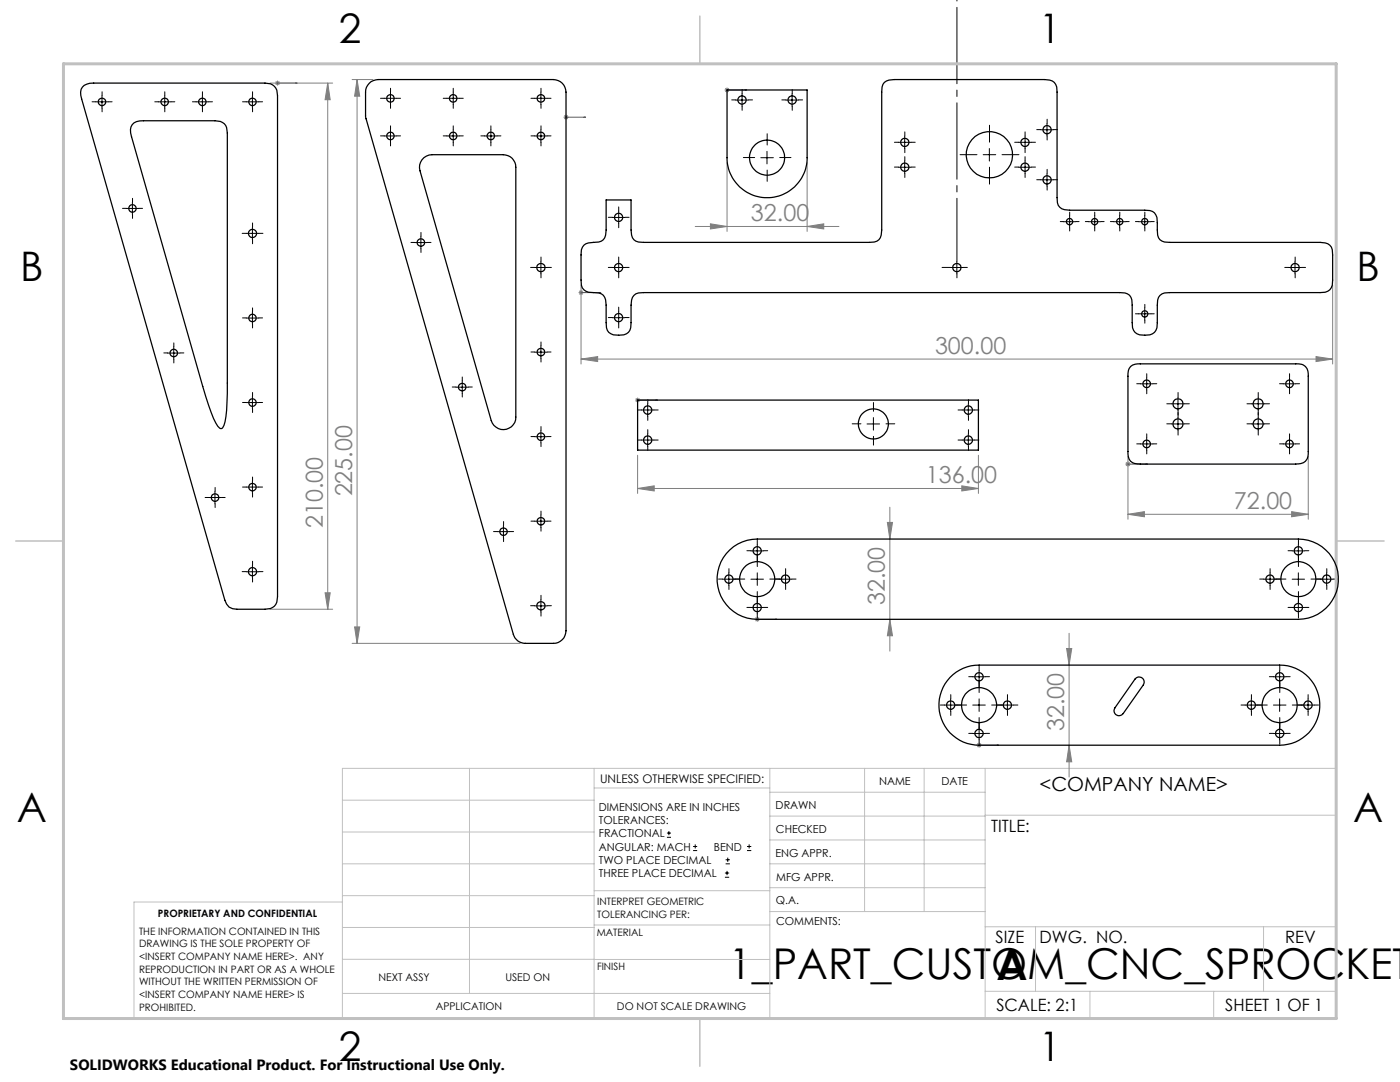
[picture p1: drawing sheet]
<svg xmlns="http://www.w3.org/2000/svg" width="279mm" height="216mm" viewBox="0 0 279 216" stroke-linecap="round" stroke-linejoin="round" font-family="sans-serif">
<g fill="none" stroke="#000" stroke-width=".2">
<path d="M20.4 19.1v2.5M32.9 19.1v2.5M40.4 19.1v2.5M50.4 19.1v2.5M76.7 19.6h2.5M77.9 18.4v2.5M89.2 19.6h2.5M90.5 18.4v2.5M106.7 19.6h2.5M107.9 18.4v2.5M146.8 20h2.5M148.1 18.7v2.5"/>
<path d="M156.8 20h2.5M158.1 18.7v2.5M19.1 20.3h2.5M31.6 20.3h2.5M39.1 20.3h2.5M49.1 20.3h2.5M76.7 27.1h2.5M77.9 25.9v2.5M89.2 27.1h2.5M90.5 25.9v2.5M96.7 27.1h2.5M98 25.9v2.5"/>
<path d="M106.7 27.1h2.5M107.9 25.9v2.5M151.8 31.5h2.5M153.1 30.2v2.5M179.3 33.4h2.5M179.3 28.4h2.5M180.6 27.2v2.5M180.6 32.1v2.5M196.2 30.9h2.5M197.4 29.6v2.5M203.3 33.4h2.5M203.3 28.4h2.5"/>
<path d="M204.6 27.2v2.5M204.6 32.1v2.5M207.7 25.9h2.5M207.7 35.9h2.5M209 24.6v2.5M209 34.6v2.5M25.2 41.6h2.5M26.4 40.4v2.4M49.1 46.6h2.5M50.4 45.3v2.5M82.8 48.4h2.4M84 47.1v2.5"/>
<path d="M106.7 53.4h2.5M107.9 52.1v2.5M122.2 53.4h2.5M122.2 43.4h2.5M123.5 42.1v2.5M123.5 52.1v2.5M189.7 53.4h2.5M191 52.1v2.5M212.2 44.2h2.5M213.5 43v2.5M217.2 44.2h2.5M218.5 43v2.5"/>
<path d="M222.2 44.2h2.5M223.4 43v2.5M227.2 44.2h2.5M228.5 43v2.5M257.2 53.4h2.5M258.4 52.1v2.5M33.4 70.4h2.5M34.7 69.2v2.5M49.1 63.5h2.5M50.4 62.2v2.5M50.4 79.1v2.5M91 77.3h2.5"/>
<path d="M92.3 76v2.5M106.7 70.3h2.5M107.9 69v2.5M122.2 63.4h2.5M123.5 62.1v2.5M227.2 62.6h2.5M227.6 76.6h2.5M228.5 61.4v2.5M228.8 75.4v2.4M235.1 79.3v2.5M251.1 79.3v2.5M256.1 76.6h2.5"/>
<path d="M257.4 75.4v2.4M41.7 99.3h2.5M42.9 98v2.5M49.1 97.2h2.5M49.1 80.3h2.5M50.4 96v2.5M106.7 87.1h2.5M107.9 85.9v2.5M128 81.8h2.5M128 87.8h2.5M129.3 80.6v2.5M129.3 86.6v2.5"/>
<path d="M173 84.6h2.5M174.3 83.3v2.5M192 81.8h2.5M192 87.8h2.5M193.3 80.6v2.5M193.3 86.6v2.5M227.6 88.6h2.5M228.8 87.3v2.6M233.9 84.6h2.4M233.9 80.6h2.4M235.1 83.3v2.5M249.8 84.6h2.5"/>
<path d="M249.8 80.6h2.5M251.1 83.3v2.5M256.1 88.6h2.5M257.4 87.3v2.6M49.1 114.1h2.5M50.4 112.8v2.5M99.2 106.1h2.5M100.5 104.8v2.6M106.7 104h2.5M107.9 102.8v2.5M107.9 119.6v2.5M144.2 115.6h2.5"/>
<path d="M145.5 114.3v2.5M149.9 115.6h2.5M149.9 109.9h2.5M151.1 108.7v2.5M151.1 114.3v2.5M151.1 120v2.5M155.5 115.6h2.5M156.8 114.3v2.5M252.2 115.6h2.5M253.5 114.3v2.5M257.9 115.6h2.4M257.9 109.9h2.4"/>
<path d="M259.1 108.7v2.5M259.1 114.3v2.5M259.1 120v2.5M263.5 115.6h2.5M264.8 114.3v2.5M106.7 120.9h2.5M149.9 121.2h2.5M189.7 139.5v2.5M194.1 135h2.5M195.4 133.8v2.5M195.4 139.5v2.5M201 139.5v2.5"/>
<path d="M249.7 139.5v2.5M254.1 135h2.5M255.4 133.8v2.5M255.4 139.5v2.5M257.9 121.2h2.4M261.1 139.5v2.5M188.5 140.7h2.5M194.1 140.7h2.5M194.1 146.4h2.5M195.4 145.1v2.5M199.8 140.7h2.5M248.5 140.7h2.5"/>
<path d="M254.1 140.7h2.5M254.1 146.4h2.5M255.4 145.1v2.5M259.8 140.7h2.5M133.1 167.1h.8M133.1 166.2h.8M133.5 165.8v.9M138.3 169.7h.8M138.3 168.9h.8M138.7 168.5v.8M144.7 175h.8M144.7 174.2h.8"/>
<path d="M144.8 172.4h.9M144.8 171.6h.9M145.1 173.8v.8M145.2 171.1v.9M149.1 169.7h.8M149.1 168.9h.8M149.5 168.5v.8"/>
</g>
<g fill="none" stroke="#00f" stroke-width=".2">
<path d="M55.3 16.6h.2zM55.4 16.6h.1M55.4 16.6h3.9M59.3 16.6h-.4h.4M145 18h.2zM145.1 18h.1M145.1 18h3.9M149 18h-.4h.4M112.9 23.4h.2zM113 23.4h.1M113 23.4h3.9M116.9 23.4h-.4h.4"/>
<path d="M115.9 58.4h.2zM116 58.4h.1M116 58.4h3.9M119.9 58.4h-.4h.4M127.2 79.8h.2zM127.2 79.8h.1M127.2 79.8h4M131.2 79.8h-.4h.4M225 92.6h.2zM225.1 92.6h.1M225.1 92.6h3.9M229 92.6h-.4h.4"/>
<path d="M151 123.6h.2zM151.1 123.6h.1M151.1 123.6h3.9M155 123.6h-.3h.3M195.3 148.7h.2zM195.4 148.7h.1M195.4 148.7h3.9M199.3 148.7h-.4h.4"/>
</g>
<g fill="none" stroke="#808080" stroke-width=".2">
<path d="M53.9 16.6h12.5M55 16.2l.7 .7M55.4 16.1v1M55.7 16.2l-.7 .7M65.4 16.6l.5 3.3h-1zM65.4 16.6v105M70.3 15.9h4.1M71.3 15.9l.5 3.3h-1zM71.3 15.9v112.5M144.6 18h1M144.7 17.6l.8 .7M145.1 17.5v1"/>
<path d="M145.5 17.6l-.8 .7M112.5 23.4h1M112.6 23l.7 .7M113 22.9v1M113.3 23l-.7 .7M145.1 32.5v13.7M161.1 32.5v13.7M115.5 58.4h1M115.6 58l.7 .7M116 56.9v15.7M116.3 58l-.7 .7M138.7 45.2h28.7"/>
<path d="M141.8 44.7l3.3 .5-3.3 .5zM161.1 45.2l3.3-.5v1zM266 56.9v15.7M116 71.6l3.3-.4v.9zM116 71.6h150M126.8 79.8h1M126.9 79.5l.7 .7M127.2 79.3v1M127.6 79.5l-.7 .7M262.6 71.2l3.4 .4-3.4 .5zM127.2 97.5l3.4-.6v1.1zM127.2 90.8v7.7"/>
<path d="M127.2 97.5h68.1M191.9 96.9l3.4 .6-3.4 .5zM195.3 90.8v7.7M224.6 92.6h1M224.7 92.3l.8 .7M225.1 91.1v12.5M225.5 92.3l-.8 .7M261.1 91.1v12.5M64.9 118.3h1l-.5 3.3zM177.1 104.2h1l-.5 3.4zM177.6 101.2v28.7M225.1 102.6l3.3-.5v1z"/>
<path d="M225.1 102.6h36M257.8 102.1l3.3 .5-3.3 .5zM53.9 121.6h12.5M70.3 128.4h33.5M70.8 125.1h1l-.5 3.3zM150.6 123.6h1M150.8 123.2l.7 .7M151.1 123v1.1M151.5 123.2l-.7 .7M177.6 123.6l.5 3.3h-1zM212.9 129.4h1l-.5 3.3zM213.4 126.4v28.6"/>
<path d="M194.9 148.7h1M195.1 148.3l.7 .7M195.4 148.2v1M195.8 148.3l-.7 .7M213.4 148.7l.5 3.3h-1z"/>
</g>
<g fill="none" stroke="#000" stroke-width=".2" stroke-dasharray="15.2 1.3 1.3 1.3">
<path d="M20.4 19.1v-.8M32.9 19.1v-.8M40.4 19.1v-.8M50.4 19.1v-.8M76.7 19.6h-.8M77.9 18.4v-.8M79.2 19.6h.7M89.2 19.6h-.7M90.5 18.4v-.8M91.7 19.6h.8M106.7 19.6h-.7M108 18.4v-.8"/>
<path d="M109.2 19.6h.8M146.9 19.9h-.9M148.1 18.7v-.8M149.4 19.9h.8M156.9 19.9h-.9M158.1 18.7v-.8M159.4 19.9h.8M19.1 20.3h-.7M20.4 21.6v.7M21.6 20.3h.8M31.6 20.3h-.7M32.9 21.6v.7"/>
<path d="M34.1 20.3h.8M39.2 20.3h-.8M40.4 21.6v.7M41.7 20.3h.7M49.2 20.3h-.8M50.4 21.6v.7M51.7 20.3h.7M76.7 27.1h-.8M77.9 25.9v-.8M77.9 28.4v.7M77.9 20.9v.7M79.2 27.1h.7"/>
<path d="M89.2 27.1h-.7M90.5 25.9v-.8M90.5 28.4v.7M90.5 20.9v.7M91.7 27.1h.8M96.7 27.1h-.7M98 25.9v-.8M98 28.4v.7M99.2 27.1h.8M106.7 27.1h-.7M108 25.9v-.8M108 28.4v.7"/>
<path d="M108 20.9v.7M109.2 27.1h.8M148.1 21.2v.8M150.6 31.4h-2.2M153.1 28.9v-2.2M153.1 33.9v2.3M155.6 31.4h2.3M158.1 21.2v.8M179.3 33.3h-.8M179.3 28.4h-.8M180.6 32.1v-.8M180.6 34.6v.8"/>
<path d="M180.6 27.1v-.8M180.6 29.6v.9M181.8 33.3h.9M181.8 28.4h.9M195 30.9h-3.4M197.5 28.4v-3.4M197.5 33.4v3.3M200 30.9h3.4M203.3 33.3h-.8M203.3 28.4h-.8M204.6 32.1v-.8M204.6 34.6v.8"/>
<path d="M204.6 27.1v-.8M204.6 29.6v.9M205.8 33.3h.9M205.8 28.4h.9M207.7 25.9h-.8M207.7 35.9h-.8M209 24.6v-.8M209 27.1v.8M209 34.6v-.8M209 37.1v.8M210.2 25.9h.9M210.2 35.9h.9"/>
<path d="M25.2 41.6h-.8M26.4 40.3v-.7M26.4 42.8v.8M27.7 41.6h.7M49.2 46.6h-.9M50.4 45.3v-.8M50.4 47.8v.8M51.7 46.6h.8M82.8 48.4h-.8M84 47.1v-.7M84 49.6v.8M85.3 48.4h.7"/>
<path d="M106.7 53.4h-.8M108 52.1v-.8M108 54.6v.8M109.2 53.4h.8M122.2 53.4h-.8M122.2 43.4h-.8M123.5 52.1v-.8M123.5 54.6v.8M123.5 42.1v-.8M123.5 44.6v.8M124.7 53.4h.9M124.7 43.4h.9"/>
<path d="M189.7 53.4h-1.7M191 54.6v.8M192.2 53.4h.9M212.2 44.2h-.6M213.5 43v-.7M213.5 45.5v.6M214.7 44.2h.7M217.2 44.2h-.6M218.5 43v-.7M218.5 45.5v.6M219.7 44.2h.7M222.2 44.2h-.6"/>
<path d="M223.5 43v-.7M223.5 45.5v.6M224.7 44.2h.7M227.2 44.2h-.6M228.5 43v-.7M228.5 45.5v.6M229.7 44.2h.7M257.2 53.4h-.8M258.5 52.1v-.8M258.5 54.6v.8M259.7 53.4h.9M33.4 70.4h-.7"/>
<path d="M34.7 69.2v-.8M34.7 71.7v.7M35.9 70.4h.8M49.2 63.4h-.8M50.4 79.1v-.8M50.4 62.2v-.8M50.4 64.7v.7M51.7 63.4h.7M91 77.2h-.7M92.3 76v-.8M92.3 78.5v.7M93.5 77.2h.8"/>
<path d="M106.7 70.2h-.7M108 69v-.8M108 71.5v.7M109.2 70.2h.8M122.2 63.4h-.8M123.5 62.1v-.8M123.5 64.6v.8M124.7 63.4h.9M227.2 62.6h-.6M227.6 76.6h-.7M228.5 61.4v-.7M228.5 63.9v.6"/>
<path d="M228.9 75.3v-.7M228.9 77.8v.8M229.7 62.6h.7M230.1 76.6h.8M235.1 79.3v-1M251.1 79.3v-1M256.1 76.6h-.7M257.4 75.3v-.7M257.4 77.8v.8M258.6 76.6h.8M41.7 99.3h-.8M42.9 98v-.7"/>
<path d="M44.2 99.3h.7M49.2 97.2h-.8M49.2 80.3h-.8M50.4 95.9v-.7M50.4 98.4v.8M50.4 81.6v.7M51.7 97.2h.7M51.7 80.3h.7M106.7 87.1h-.7M108 85.9v-.8M108 88.4v.7M109.2 87.1h.8"/>
<path d="M128 81.8h-.8M128 87.8h-.8M129.3 80.6v-.9M129.3 83.1v.8M129.3 86.6v-.9M129.3 89.1v.8M130.5 81.8h.9M130.5 87.8h.9M171.8 84.6h-1.7M174.3 82.1v-1.8M174.3 87.1v1.7M176.8 84.6h1.8"/>
<path d="M192 81.8h-.8M192 87.8h-.8M193.3 80.6v-.9M193.3 83.1v.8M193.3 86.6v-.9M193.3 89.1v.8M194.5 81.8h.9M194.5 87.8h.9M227.6 88.6h-.7M228.9 87.3v-.7M228.9 89.8v.8M230.1 88.6h.8"/>
<path d="M233.9 80.6h-1M233.9 84.6h-1M235.1 81.8v1M235.1 83.3v-1M235.1 85.8v1M236.4 80.6h1M236.4 84.6h1M249.9 84.6h-1M249.9 80.6h-1M251.1 83.3v-1M251.1 85.8v1M251.1 81.8v1"/>
<path d="M252.4 84.6h1M252.4 80.6h1M256.1 88.6h-.7M257.4 87.3v-.7M257.4 89.8v.8M258.6 88.6h.8M42.9 100.5v.8M49.2 114.1h-.9M50.4 112.8v-.8M50.4 115.3v.8M51.7 114.1h.8M99.2 106.1h-.7"/>
<path d="M100.5 104.8v-.7M100.5 107.3v.8M101.7 106.1h.8M106.7 104h-.7M108 102.7v-.7M108 105.2v.8M108 119.6v-.8M109.2 104h.8M144.2 115.5h-.8M145.5 114.3v-.8M145.5 116.8v.8M146.7 115.5h.9"/>
<path d="M148.6 115.5h-2.2M149.9 109.9h-.8M151.1 113v-2.2M151.1 118v2.3M151.1 120v-.9M151.1 108.6v-.8M151.1 111.1v.9M152.4 109.9h.8M153.6 115.5h2.3M155.5 115.5h-.8M156.8 114.3v-.8M156.8 116.8v.8"/>
<path d="M158 115.5h.9M252.2 115.5h-.8M253.5 114.3v-.8M253.5 116.8v.8M254.7 115.5h.9M256.6 115.5h-2.2M257.9 109.9h-.8M259.1 113v-2.2M259.1 118v2.3M259.1 120v-.9M259.1 108.6v-.8M259.1 111.1v.9"/>
<path d="M260.4 109.9h.8M261.6 115.5h2.3M263.5 115.5h-.8M264.8 114.3v-.8M264.8 116.8v.8M266 115.5h.9M106.7 120.9h-.8M108 122.1v.8M109.2 120.9h.8M149.9 121.2h-.8M151.1 122.5v.8M152.4 121.2h.8"/>
<path d="M189.7 139.4v-.8M194.2 135h-.9M195.4 138.2v-2.3M195.4 133.8v-.8M195.4 136.3v.8M196.7 135h.8M201.1 139.4v-.8M249.7 139.4v-.8M254.2 135h-.9M255.4 138.2v-2.3M255.4 133.8v-.8M255.4 136.3v.8"/>
<path d="M256.7 135h.8M257.9 121.2h-.8M259.1 122.5v.8M260.4 121.2h.8M261.1 139.4v-.8M188.5 140.7h-.8M189.7 141.9v.9M191 140.7h.8M192.9 140.7h-2.2M194.2 146.3h-.9M195.4 143.2v2.2M195.4 145.1v-.8"/>
<path d="M195.4 147.6v.8M196.7 146.3h.8M197.9 140.7h2.3M199.8 140.7h-.8M201.1 141.9v.9M202.3 140.7h.8M248.5 140.7h-.8M249.7 141.9v.9M251 140.7h.8M252.9 140.7h-2.2M254.2 146.3h-.9M255.4 143.2v2.2"/>
<path d="M255.4 145.1v-.8M255.4 147.6v.8M256.7 146.3h.8M257.9 140.7h2.3M259.8 140.7h-.8M261.1 141.9v.9M262.3 140.7h.8"/>
</g>
<path d="M191 52.1v-52.1" fill="none" stroke="#000" stroke-width=".2" stroke-dasharray="15.2 1.3 1.3 1.3" stroke-dashoffset="2.7"/>
<g fill="none" stroke="#c0c0c0" stroke-width=".2">
<path d="M68.3 159.7h50.3M93.7 153.3v44.9M118.6 153.3v49.9M118.6 157.2h35M153.6 153.3v49.9M153.6 158.1h43M172.5 153.3v28.6M184.4 153.3v28.6M196.6 153.3v49.9M68.3 180h-41.6v23.2h240v-49.9h-198.4v49.9M68.3 166h50.3M68.3 178.7h50.3"/>
<path d="M68.3 172.4h50.3M118.6 177.7h35M153.6 162.8h43M153.6 177.1h43M153.6 172.4h43M153.6 167.6h43M196.6 162.7h70.1M68.3 198.2h85.3M68.3 191.4l85.3 .1M68.3 185.1h50.3M118.6 184.6h35M153.6 181.9h43"/>
<path d="M196.6 184.9h70.1M196.6 197.8h70.1M206.7 184.9v12.9M217.5 197.8v5.4M242.2 197.8v5.4M252.2 184.9v12.9"/>
</g>
<path d="M139.7 3.2v9.5M3.1 107.9h9.6M266.7 107.9h9.5M139.7 203.2v9.6" fill="none" stroke="#c0c0c0" stroke-width=".3"/>
<path d="M12.7 12.7h254v190.5h-254z" fill="none" stroke="#c0c0c0" stroke-width=".6"/>
<g fill="#00f">
<path d="M148.6 18h.4zM145 18h.2z"/>
<path d="M228.6 92.6h.4zM225 92.6h.2zM198.9 148.7h.4zM195.3 148.7h.2z"/>
<path d="M119.5 58.4h.4zM115.9 58.4h.2zM58.9 16.6h.4zM55.3 16.6h.2zM116.5 23.4h.4zM112.9 23.4h.2zM130.8 79.8h.4zM127.2 79.8h.2z"/>
<path d="M154.7 123.6h.3zM151 123.6h.2z"/>
</g>
<g fill="#808080">
<path d="M141.8 44.7l3.3 .5-3.3 .5zM161.1 45.2l3.3-.5v1zM116 71.6l3.3-.4v.9zM262.6 71.2l3.4 .4-3.4 .5zM127.2 97.5l3.4-.6v1.1zM191.9 96.9l3.4 .6-3.4 .5z"/>
<path d="M177.1 104.2h1l-.5 3.4zM177.6 123.6l.5 3.3h-1zM212.9 129.4h1l-.5 3.3zM213.4 148.7l.5 3.3h-1zM65.4 16.6l.5 3.3h-1zM64.9 118.3h1l-.5 3.3zM71.3 15.9l.5 3.3h-1zM70.8 125.1h1l-.5 3.3z"/>
<path d="M225.1 102.6l3.3-.5v1zM257.8 102.1l3.3 .5-3.3 .5z"/>
</g>
<g fill="none" stroke="#000" stroke-width=".25">
<path d="M16.8 17l1.1-.4h.8h34.2a2.23 2.23 0 0 1 2.5 2.5v100a2.2 2.2 0 0 1-2.5 2.5h-5.6a2.19 2.19 0 0 1-2.4-1.8l-28.6-100a2.32 2.32 0 0 1 .5-2.8zM73.7 16.6a2.72 2.72 0 0 1 1.8-.7h35a2.53 2.53 0 0 1 2.5 2.5v107.5a2.53 2.53 0 0 1-2.5 2.5h-5.7a2.44 2.44 0 0 1-2.4-1.8l-29.4-103v-5.2a2.32 2.32 0 0 1 .7-1.8zM145.1 18h16v13.5a8 8 0 0 1-8 7.9 8 8 0 0 1-8-7.9zM26.4 24.9a2.53 2.53 0 0 1 2.2-.8h14.3a2.15 2.15 0 0 1 2.5 2.5l-.1 53.7a12.3 12.3 0 0 1-.8 5l-.5 .2a3.5 3.5 0 0 1-1.4-2l-2.1-6.4-14.3-49.8a2.54 2.54 0 0 1 .2-2.4zM84.6 31.5l1-.6h.6h14.2a2.47 2.47 0 0 1 2.5 2.5v49.8a2.5 2.5 0 0 1-2.1 2.5 2.5 2.5 0 0 1-2.8-1.8l-14.2-49.8a2.45 2.45 0 0 1 .8-2.6zM121 39.9h4.9v6a2.06 2.06 0 0 0 2.5 2.5h45.1a2.06 2.06 0 0 0 2.5-2.5v-27.5a2.07 2.07 0 0 1 2.5-2.5h30a2.1 2.1 0 0 1 2.5 2.5v21a2.1 2.1 0 0 0 2.5 2.5h15a2.06 2.06 0 0 1 2.5 2.5v1.5a2.04 2.04 0 0 0 2.5 2.5h30a2.1 2.1 0 0 1 2.5 2.5v5a2.1 2.1 0 0 1-2.5 2.5h-30a2.07 2.07 0 0 0-2.5 2.5v3.5a2.1 2.1 0 0 1-2.5 2.5 2.1 2.1 0 0 1-2.5-2.5v-3.5a2.04 2.04 0 0 0-2.6-2.5h-95a2.1 2.1 0 0 0-2.5 2.5v3.5a2.06 2.06 0 0 1-2.4 2.5 2.07 2.07 0 0 1-2.5-2.5v-3.5a2.07 2.07 0 0 0-2.5-2.5 2.1 2.1 0 0 1-2.5-2.5v-5a2.1 2.1 0 0 1 2.5-2.5 2.06 2.06 0 0 0 2.5-2.5zM127.2 79.8h68.1v10h-68.1zM225.6 73.1l.4-.3 1.1-.2h31.5a2.08 2.08 0 0 1 2.5 2.5v15a2.12 2.12 0 0 1-2.5 2.5h-31a2.09 2.09 0 0 1-2.5-2.5v-15a2.61 2.61 0 0 1 .5-2zM145.6 109.7a8 8 0 0 1 5.5-2.1h108a8 8 0 0 1 8 8 8 8 0 0 1-8 8h-108a8 8 0 0 1-7.4-5.1 8 8 0 0 1 1.9-8.8zM189.6 135.2a8 8 0 0 1 5.8-2.5h60a8 8 0 0 1 8 8 8 8 0 0 1-8 8h-60a8 8 0 0 1-7.4-4.8 8 8 0 0 1 1.6-8.7zM226.7 135.3a1.01 1.01 0 0 1 1.3 .1 1.01 1.01 0 0 1 .2 1.3l-4 5.7a1 1 0 0 1-1.4 .2 1 1 0 0 1-.3-1.3z"/>
<circle cx="77.9" cy="19.6" r=".75"/>
<circle cx="90.4" cy="19.6" r=".75"/>
<circle cx="108" cy="19.6" r=".76"/>
<circle cx="148.1" cy="20" r=".83"/>
<circle cx="158.1" cy="19.9" r=".82"/>
<circle cx="20.4" cy="20.3" r=".76"/>
<circle cx="32.9" cy="20.3" r=".75"/>
<circle cx="40.4" cy="20.3" r=".75"/>
<circle cx="50.4" cy="20.3" r=".76"/>
<circle cx="77.9" cy="27.1" r=".74"/>
<circle cx="90.4" cy="27.1" r=".74"/>
<circle cx="98" cy="27.1" r=".74"/>
<circle cx="108" cy="27.1" r=".75"/>
<circle cx="153.1" cy="31.4" r="3.5"/>
<circle cx="180.6" cy="28.4" r=".83"/>
<circle cx="180.6" cy="33.4" r=".82"/>
<circle cx="197.5" cy="30.9" r="4.6"/>
<circle cx="204.6" cy="28.4" r=".83"/>
<circle cx="204.6" cy="33.4" r=".82"/>
<circle cx="209" cy="25.9" r=".82"/>
<circle cx="209" cy="35.9" r=".83"/>
<circle cx="26.4" cy="41.6" r=".75"/>
<circle cx="50.4" cy="46.6" r=".83"/>
<circle cx="84" cy="48.4" r=".75"/>
<circle cx="108" cy="53.4" r=".84"/>
<circle cx="123.4" cy="43.4" r=".82"/>
<circle cx="123.5" cy="53.4" r=".83"/>
<circle cx="191" cy="53.4" r=".84"/>
<circle cx="213.4" cy="44.2" r=".63"/>
<circle cx="218.5" cy="44.2" r=".63"/>
<circle cx="223.5" cy="44.2" r=".63"/>
<circle cx="228.4" cy="44.2" r=".63"/>
<circle cx="258.5" cy="53.4" r=".82"/>
<circle cx="34.7" cy="70.4" r=".75"/>
<circle cx="50.4" cy="63.5" r=".75"/>
<circle cx="92.2" cy="77.2" r=".75"/>
<circle cx="108" cy="70.3" r=".76"/>
<circle cx="123.5" cy="63.4" r=".82"/>
<circle cx="228.4" cy="62.6" r=".62"/>
<circle cx="228.8" cy="76.6" r=".76"/>
<circle cx="257.3" cy="76.6" r=".74"/>
<circle cx="42.9" cy="99.3" r=".76"/>
<circle cx="50.4" cy="97.2" r=".76"/>
<circle cx="50.4" cy="80.3" r=".75"/>
<circle cx="108" cy="87.1" r=".75"/>
<circle cx="129.3" cy="81.8" r=".82"/>
<circle cx="129.3" cy="87.8" r=".82"/>
<circle cx="174.3" cy="84.6" r="3"/>
<circle cx="193.3" cy="81.8" r=".82"/>
<circle cx="193.3" cy="87.8" r=".82"/>
<circle cx="228.8" cy="88.6" r=".75"/>
<circle cx="235.1" cy="84.6" r="1"/>
<circle cx="235.1" cy="80.6" r="1.01"/>
<circle cx="251.1" cy="84.6" r=".99"/>
<circle cx="251.1" cy="80.6" r="1"/>
<circle cx="257.3" cy="88.6" r=".74"/>
<circle cx="50.4" cy="114.1" r=".82"/>
<circle cx="100.5" cy="106.1" r=".75"/>
<circle cx="108" cy="104" r=".75"/>
<circle cx="145.5" cy="115.6" r=".82"/>
<circle cx="151.1" cy="109.9" r=".82"/>
<circle cx="151.1" cy="115.6" r="3.5"/>
<circle cx="156.8" cy="115.5" r=".83"/>
<circle cx="253.5" cy="115.6" r=".82"/>
<circle cx="259.1" cy="115.6" r="3.5"/>
<circle cx="259.1" cy="109.9" r=".83"/>
<circle cx="264.8" cy="115.6" r=".83"/>
<circle cx="107.9" cy="120.9" r=".83"/>
<circle cx="151.1" cy="121.2" r=".83"/>
<circle cx="195.4" cy="135" r=".82"/>
<circle cx="255.4" cy="135" r=".82"/>
<circle cx="259.1" cy="121.2" r=".83"/>
<circle cx="189.7" cy="140.7" r=".82"/>
<circle cx="195.4" cy="140.7" r="3.5"/>
<circle cx="195.4" cy="146.4" r=".82"/>
<circle cx="201" cy="140.7" r=".82"/>
<circle cx="249.7" cy="140.7" r=".82"/>
<circle cx="255.4" cy="140.7" r="3.5"/>
<circle cx="255.4" cy="146.4" r=".82"/>
<circle cx="261" cy="140.7" r=".83"/>
</g>
<g font-size="8.5">
<text x="145.5" y="195.4">1_PART_CUSTOM_CNC_SPROCKET</text>
<text x="198.9" y="195.5">A</text>
</g>
<g font-size="8.1">
<text x="67.6" y="8.5">2</text>
<text x="207.3" y="8.5">1</text>
<text x="4" y="56.2">B</text>
<text x="270.7" y="56.2">B</text>
<text x="3.3" y="164.1">A</text>
<text x="270" y="164.1">A</text>
<text x="67.6" y="211.7">2</text>
<text x="207.3" y="211.7">1</text>
</g>
<g font-size="4.7" fill="#808080">
<text x="149.9" y="44.1">32.00</text>
<text x="186.6" y="70.6">300.00</text>
<text x="70.3" y="99.1" transform="rotate(-90 70.3 99.1)">225.00</text>
<text x="184.8" y="96.4">136.00</text>
<text x="246.3" y="101.6">72.00</text>
<text x="64.4" y="105.4" transform="rotate(-90 64.4 105.4)">210.00</text>
<text x="176.6" y="120.7" transform="rotate(-90 176.6 120.7)">32.00</text>
<text x="212.4" y="145.9" transform="rotate(-90 212.4 145.9)">32.00</text>
</g>
<text font-size="3.9" x="207.5" y="157.8">&lt;COMPANY NAME&gt;</text>
<g font-size="3.4">
<text x="197.8" y="166">TITLE:</text>
<text x="198.7" y="188.1">SIZE</text>
<text x="207.5" y="188.1">DWG. NO.</text>
<text x="256.5" y="188.2">REV</text>
<text x="198.8" y="201.7">SCALE: 2:1</text>
<text x="244.5" y="201.7">SHEET 1 OF 1</text>
</g>
<text font-size="3" x="14" y="213.5">SOLIDWORKS Educational Product. For Instructional Use Only.</text>
<text font-size="2.4" x="119.8" y="156.2">UNLESS OTHERWISE SPECIFIED:</text>
<g font-size="2.2">
<text x="119.5" y="161.8">DIMENSIONS ARE IN INCHES</text>
<text x="154.8" y="161.4">DRAWN</text>
<text x="175.4" y="156.6">NAME</text>
<text x="187.9" y="156.7">DATE</text>
<text x="119.5" y="164.4">TOLERANCES:</text>
<text x="119.5" y="167.1">FRACTIONAL</text>
<text x="154.9" y="166.3">CHECKED</text>
<text x="119.5" y="169.7">ANGULAR: MACH</text>
<text x="119.5" y="172.4">TWO PLACE DECIMAL</text>
<text x="142.5" y="169.7">BEND</text>
<text x="154.8" y="170.9">ENG APPR.</text>
<text x="119.5" y="175">THREE PLACE DECIMAL</text>
<text x="154.9" y="175.7">MFG APPR.</text>
<text x="154.9" y="180.4">Q.A.</text>
<text x="154.9" y="184.6">COMMENTS:</text>
</g>
<g font-size="2.1">
<text x="75.5" y="195.7">NEXT ASSY</text>
<text x="100.9" y="195.7">USED ON</text>
<text x="86.9" y="201.5">APPLICATION</text>
<text x="123.1" y="201.6">DO NOT SCALE DRAWING</text>
</g>
<g font-size="2">
<text x="31.5" y="182.9">PROPRIETARY AND CONFIDENTIAL</text>
<text x="119.2" y="180.6">INTERPRET GEOMETRIC</text>
<text x="119.2" y="183.1">TOLERANCING PER:</text>
<text x="27.8" y="186.5">THE INFORMATION CONTAINED IN THIS</text>
<text x="27.8" y="189">DRAWING IS THE SOLE PROPERTY OF</text>
<text x="27.8" y="191.6">&lt;INSERT COMPANY NAME HERE&gt;. ANY</text>
<text x="119.1" y="186.7">MATERIAL</text>
<text x="27.8" y="194.1">REPRODUCTION IN PART OR AS A WHOLE</text>
<text x="27.8" y="196.6">WITHOUT THE WRITTEN PERMISSION OF</text>
<text x="119.1" y="193.5">FINISH</text>
<text x="27.8" y="199.1">&lt;INSERT COMPANY NAME HERE&gt; IS</text>
<text x="27.8" y="201.7">PROHIBITED.</text>
</g>
</svg>
